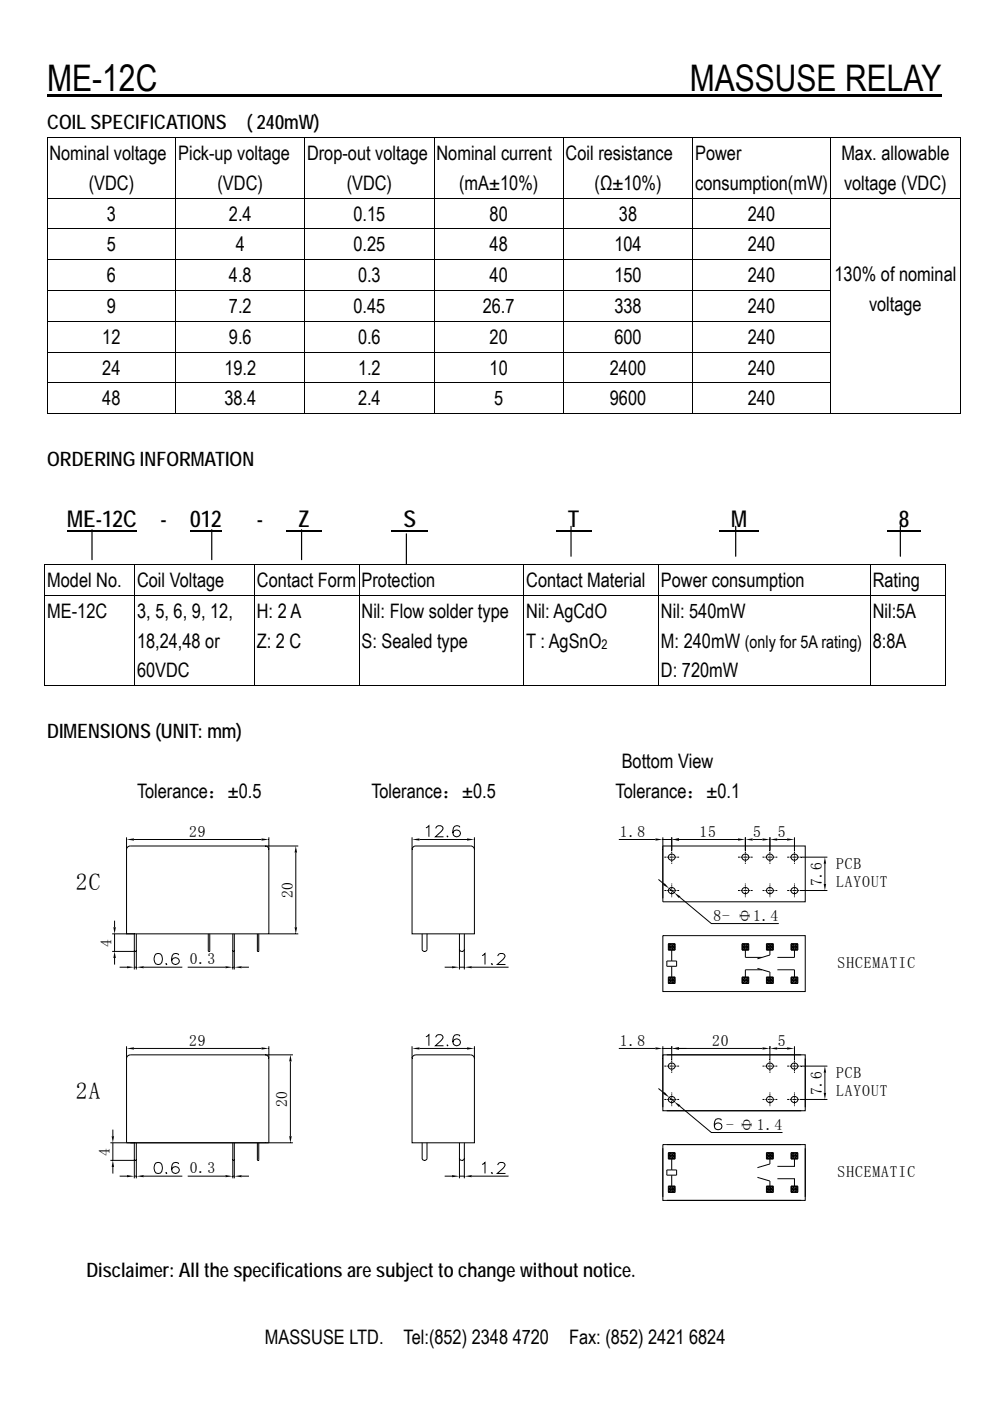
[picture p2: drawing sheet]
<svg xmlns="http://www.w3.org/2000/svg" width="210mm" height="297mm" viewBox="0 0 210 297" stroke-linecap="round" stroke-linejoin="round" font-family="sans-serif">
<g fill="#000">
<path d="M9.9 29.1h.2v.1h-.2zM10 20h189.7v.6h-189.7zM203.6 29.1h.2v.1h-.2zM176 48.5h.2v.1h-.2zM176 55h.2v.2h-.2zM203.6 48.5h.2v.1h-.2zM203.6 55h.2v.2h-.2zM176 61.5h.2v.2h-.2zM176 68h.2v.2h-.2zM176 74.6h.2v.1h-.2zM203.6 61.5h.2v.2h-.2zM203.6 68h.2v.2h-.2z"/>
<path d="M203.6 74.6h.2v.1h-.2zM176 81.1h.2v.2h-.2zM203.6 81.1h.2v.2h-.2zM203.6 87.6h.2v.2h-.2zM9.4 119.5h.2v.2h-.2zM200.4 119.5h.2v.2h-.2zM200.4 145.3h.2v.2h-.2z"/>
</g>
<g fill="none" stroke="#000" stroke-width=".21">
<path d="M9.9 29.1h193.9M10 29.2v12.7M37.3 29.2v12.7M64.6 29.2v12.7M92.1 29.2v12.7M119.5 29.2v12.7M147 29.2v12.7M176.1 29.2v12.7M203.7 29.2v12.7M9.9 42h193.9M9.9 48.5h166.1M9.9 55.1h166.1"/>
<path d="M10 42.1v6.4M10 48.6v6.4M10 55.2v6.3M37.3 42.1v6.4M37.3 48.6v6.4M37.3 55.2v6.3M64.6 42.1v6.4M64.6 48.6v6.4M64.6 55.2v6.3M92.1 42.1v6.4M92.1 48.6v6.4M92.1 55.2v6.3"/>
<path d="M119.5 42.1v6.4M119.5 48.6v6.4M119.5 55.2v6.3M147 42.1v6.4M147 48.6v6.4M147 55.2v6.3M176.1 42.1v6.4M176.1 48.6v6.4M176.1 55.2v6.3M203.7 42.1v6.4M203.7 48.6v6.4M203.7 55.2v6.3"/>
<path d="M9.9 68.1h166.1M9.9 74.7h166.1M10 61.7v6.3M10 68.2v6.4M10 74.7v6.4M37.3 61.7v6.3M37.3 68.2v6.4M37.3 74.7v6.4M64.6 61.7v6.3M64.6 68.2v6.4M64.6 74.7v6.4M92.1 61.7v6.3"/>
<path d="M92.1 68.2v6.4M92.1 74.7v6.4M119.5 61.7v6.3M119.5 68.2v6.4M119.5 74.7v6.4M147 61.7v6.3M147 68.2v6.4M147 74.7v6.4M176 61.6h-166.1M176.1 61.7v6.3M176.1 68.2v6.4M176.1 74.7v6.4"/>
<path d="M203.7 61.7v6.3M203.7 68.2v6.4M203.7 74.7v6.4M9.9 87.7h27.3M10 81.3v6.5M37.3 81.3v6.5M37.4 87.7h27.2M64.6 81.3v6.5M64.7 87.7h27.3M92.1 81.3v6.5M92.2 87.7h27.2M119.5 81.3v6.5"/>
<path d="M119.6 87.7h27.3M147 81.3v6.5M147.1 87.7h28.9M176 81.2h-166.1M176.1 81.3v6.5M176.2 87.7h27.4M203.7 81.3v6.5M9.4 119.6h191.2M9.5 119.7v6.4M28.6 119.7v6.4M54 119.7v6.4M76.2 119.7v6.4"/>
<path d="M111.1 119.7v6.4M139.7 119.7v6.4M184.6 119.7v6.4M200.5 119.7v6.4M9.4 126.2h191.2M9.5 126.2v19.3M28.6 126.2v19.3M54 126.2v19.3M76.2 126.2v19.3M111.1 126.2v19.3M139.7 126.2v19.3M184.6 126.2v19.3"/>
<path d="M200.5 126.2v19.3M9.4 145.4h19.1M28.7 145.4h25.2M54.1 145.4h22M76.3 145.4h34.7M111.2 145.4h28.4M139.8 145.4h44.8M184.7 145.4h15.7M26.8 177.5v2.6M28.4 178h27.1M56.2 179.4h.1a.75 .75 0 0 1 .7 .7M57 177.5v20.5"/>
<path d="M63.3 179.4h-35.7a.78 .78 0 0 0-.8 .7M87.4 177.5v2.6M89 178h10.1M90.3 175.5l.7-.4v2.3M92.5 175.6l.1-.3a.84 .84 0 0 1 1.4 .2l-.4 .8-1.2 1.1h1.7M94.9 177.2v.2l.2-.1M97.5 175.4a.77 .77 0 0 0-1.3 .1 1.31 1.31 0 0 0 .6 1.9 .75 .75 0 0 0 .8-.9 .75 .75 0 0 0-1.2-.4l-.3 .5M100.6 177.5v2.6M131.3 178h7.7M140.6 178h1.9M140.6 177.5v13.7h30.2v-11.8h-30.2M142.5 177.5v2.9"/>
<path d="M144 178h12.5M158.1 177.5v2.9M159.6 178h2.1M163.3 177.5v2.9M164.8 178h2.1M168.5 177.5v2.9M23.8 198h4.7v3.5l.2 .2M24.3 195.2v1.4M24.3 198v3.7M26.8 180.1v17.9h30.2M28.9 198v7.5M44.2 198l.1 3.7 .2-.1v-3.6"/>
<path d="M49.4 198v3.6l.2 .1 .1-.1M49.7 198v7.5M54.6 198l.1 3.7h.2v-3.7M57 198h6.3M62.7 180.8v15.8M87.4 180.1l.2-.5 .5-.2h11.8a.79 .79 0 0 1 .7 .7M87.4 180.1v17.9h13.2v-17.9M89.5 198v3.3a.52 .52 0 0 0 .6 .4 .52 .52 0 0 0 .5-.4v-3.3M97.5 198v3.3a.52 .52 0 0 0 .5 .4 .52 .52 0 0 0 .5-.4M98.5 198v7.5M139.7 186.5l1.1 .9M140.6 198.4h30.2v11.8h-30.2z"/>
<path d="M140.9 181.7h.4M140.9 188.8h.4M141.4 181.7h.1M141.4 188.8h.1M141.5 181.7h.4M141.5 188.8h.4M141.9 181.7h.1M141.9 188.8h.1M141.9 188.4l1.1 .9M142 181.7h.5M142 188.8h.5M142.5 180.5v.1"/>
<path d="M142.5 180.6v.4M142.5 181.1v.3M142.5 181.4v.1M142.5 181.5v.3M142.5 181.9v.1M142.5 182v.4M142.5 182.5v.3M142.5 182.9h.1M142.5 183v.2M142.5 187.3v.2M142.5 187.6h.1M142.5 187.7v.3"/>
<path d="M142.5 188v.4M142.5 188.5v.1M142.5 188.6v.3M142.5 189h.1M142.5 189.1v.3M142.5 189.5v.4M142.5 189.9v.1M142.5 190.1v.1M142.6 181.7h.3M142.6 188.8h.3M143 181.7h.1M143 188.8h.1"/>
<path d="M143.1 181.7h.3M143.1 188.8h.3M143.5 181.7h.1M143.5 188.8h.1M143.6 181.7h.4M143.6 188.8h.4M144.1 190.2l6.8 5.6h14.3M156.5 188.8h.4M156.5 181.7h.4M157 188.8h.1M157 181.7h.1M157.1 188.8h.4"/>
<path d="M157.1 181.7h.4M157.5 188.8h.1M157.5 181.7h.1M157.7 188.8h.4M157.7 181.7h.4M158.1 187.3v.2M158.1 187.6h.1M158.1 187.7v.3M158.1 188v.4M158.1 188.5v.1M158.1 188.6v.3M158.1 189h.1"/>
<path d="M158.1 189.1v.3M158.1 189.5v.4M158.1 189.9v.1M158.1 190.1v.1M158.1 180.5v.1M158.1 180.6v.4M158.1 181.1v.3M158.1 181.4v.1M158.1 181.5v.3M158.1 181.9v.1M158.1 182v.4M158.1 182.5v.3"/>
<path d="M158.1 182.9h.1M158.1 183v.2M158.2 181.7h.3M158.2 188.8h.3M158.6 181.7h.1M158.6 188.8h.1M158.7 181.7h.3M158.7 188.8h.3M159.1 181.7h.5M159.1 188.8h.5M161.7 188.8h.4M161.7 181.7h.4"/>
<path d="M162.2 188.8h.1M162.2 181.7h.1M162.3 188.8h.5M162.3 181.7h.5M162.9 188.8h.3M162.9 181.7h.3M163.3 188.8h.1M163.3 181.7h.1M163.3 187.3v.2M163.3 187.6h.1M163.3 187.7v.3M163.3 188v.4"/>
<path d="M163.3 188.5v.1M163.3 188.6v.3M163.3 189h.1M163.3 189.1v.3M163.3 189.5v.4M163.3 189.9v.1M163.3 190.1v.1M163.3 180.5v.1M163.3 180.6v.4M163.3 181.1v.3M163.3 181.4v.1M163.3 181.5v.3"/>
<path d="M163.3 181.9v.1M163.3 182v.4M163.3 182.5v.3M163.3 182.9h.1M163.3 183v.2M163.4 188.8h.3M163.4 181.7h.3M163.8 188.8h.5M163.8 181.7h.5M164.3 188.8h.1M164.3 181.7h.1M164.5 188.8h.4"/>
<path d="M164.5 181.7h.4M167 188.8h.5M167 181.7h.5M167.6 188.8h.3M167.6 181.7h.3M167.9 188.8h.1M167.9 181.7h.1M168.1 188.8h.3M168.1 181.7h.3M168.5 188.8h.4M168.5 181.7h.4M168.5 187.3v.2"/>
<path d="M168.5 187.6h.1M168.5 187.7v.3M168.5 188v.4M168.5 188.5v.1M168.5 188.6v.3M168.5 189h.1M168.5 189.1v.3M168.5 189.5v.4M168.5 189.9v.1M168.5 190.1v.1M168.5 180.5v.1M168.5 180.6v.4"/>
<path d="M168.5 181.1v.3M168.5 181.4v.1M168.5 181.5v.3M168.5 181.9v.1M168.5 182v.4M168.5 182.5v.3M168.5 182.9h.1M168.5 183v.2M169 188.8h.1M169 181.7h.1M169.1 188.8h.4M169.1 181.7h.4"/>
<path d="M169.5 188.8h.1M169.5 181.7h.1M175 183.1v4.3M175.5 181.7h-5.8M175.5 188.8h-5.8M23.8 201.7h4.9M24.3 203.1v1.4M25.4 205.1h1.5M28.5 205.1h.4M28.5 201.5v4M28.9 201.5l-.2 .2M30.5 205.1h8.2"/>
<path d="M33.1 202.3a.91 .91 0 0 1 1.2 .3 1.41 1.41 0 0 1-.6 1.9h-.3a1.38 1.38 0 0 1-.3-2.2zM35.3 204.3l-.1 .1 .1 .1 .1-.1M37.9 202.5a.79 .79 0 0 0-1.4 .1 1.28 1.28 0 0 0 .7 1.9 .76 .76 0 0 0 .8-1 .76 .76 0 0 0-1.2-.3l-.4 .5M39.8 205.1h8M49.4 205.1h.3M49.4 201.6v3.9M51.2 205.1h1.6M90.3 219.8l.7-.4v2.3M92.5 219.9l.1-.3a.84 .84 0 0 1 1.4 .2l-.4 .8-1.2 1.1h1.7M94.3 205.1h1.6M97.5 205.1h1M97.5 201.3v4.2"/>
<path d="M97.5 219.7a.77 .77 0 0 0-1.3 .1 1.31 1.31 0 0 0 .6 1.9 .78 .78 0 0 0 .8-.7 .78 .78 0 0 0-.7-.8 .78 .78 0 0 0-.8 .7M100.1 205.1h7.8M102.3 202.6l.6-.4v2.3M104.4 204.3l-.2 .1 .2 .1 .1-.1M105.6 202.7l.1-.3a.84 .84 0 0 1 1.4 .2l-.4 .8-1.2 1.1h1.7M141.4 203.8h2.1v1.1h-2.1zM141.8 200.1h1.4v1.3h-1.4zM141.8 207.2h1.4v1.3h-1.4zM142.5 201.4v2.4M142.5 204.9v2.3M157.4 200.1h1.4v1.3h-1.4zM157.4 207.2h1.4v1.3h-1.4z"/>
<path d="M158.1 201.4v1.6h3.5M160.7 205.3l2.6 .8v1.1M161.6 205.6h-3.5v1.6M162.6 200.1h1.4v1.3h-1.4zM162.6 207.2h1.4v1.3h-1.4zM163.3 201.4v1.1l-2.6 .8M164.9 205.6h3.6v1.6M167.8 200.1h1.4v1.3h-1.4zM167.8 207.2h1.4v1.3h-1.4zM168.5 201.4v1.6h-3.6M23.9 239.5v1.4M26.8 221.8v20.5"/>
<path d="M28.4 222.3h27.1M56.2 223.6l.1 .1a.75 .75 0 0 1 .7 .7M57 221.8v20.5M61.6 225v15.9M62.1 223.6l-34.5 .1a.78 .78 0 0 0-.8 .7M87.4 221.8v2.6M87.4 224.4l.2-.5 .6-.3 11.7 .1a.79 .79 0 0 1 .7 .7M87.4 224.4v17.9h13.2v-17.9M89 222.3h10.1M94.9 221.5v.2l.2-.1M100.6 221.8v2.6M131.3 222.3h7.7"/>
<path d="M139.7 230.8l1.1 .9M140.6 222.3h1.9M140.6 223.6h30.2v11.9h-30.2zM140.6 221.8v13M140.9 226h.4M140.9 233.1h.4M141.4 226h.1M141.4 233.1h.1M141.4 223.6h28.5M141.4 235.5h28.5M141.5 226h.4M141.5 233.1h.4"/>
<path d="M141.9 225.6a.71 .71 0 0 1 1-.1 .71 .71 0 0 1 .1 1 .71 .71 0 0 1-1.1 0l-.1-.4zM141.9 226h.1M141.9 233.1h.1M141.9 232.7l1.1 .9M142 226h.5M142 233.1h.5M142.5 221.8v3.4M142.5 225.3h.1M142.5 225.4v.4M142.5 225.8v.3M142.5 226.2v.5M142.5 226.8v.4"/>
<path d="M142.5 227.3v.2M142.5 231.6v.2M142.5 231.9h.1M142.5 232v.3M142.5 232.3v.1M142.5 232.5v.2M142.5 232.8v.1M142.5 232.9v.3M142.5 233.3h.1M142.5 233.4v.3M142.5 233.8h.1M142.5 233.9v.3"/>
<path d="M142.5 234.2v.1M142.5 234.4v.1M142.6 226h.3M142.6 233.1h.3M143 226h.1M143 233.1h.1M143.1 226h.3M143.1 233.1h.3M143.5 226h.1M143.5 233.1h.1M143.6 226h.4M143.6 233.1h.4"/>
<path d="M144 222.3h17.7M144.1 234.5l6.8 5.6h15.1M153 237.5a.79 .79 0 0 0-1.4 .1 1.58 1.58 0 0 0 .3 1.8 .79 .79 0 0 0 1.1-.2 .79 .79 0 0 0-.3-1.1 .79 .79 0 0 0-1.1 .3l-.1 .3M161.7 233.1h.4M161.7 226h.4M162.2 233.1h.1M162.2 226h.1M162.3 233.1h.5M162.3 226h.5M162.8 232.6a.72 .72 0 0 1 1.1 .2 .72 .72 0 0 1-.3 1 .72 .72 0 0 1-1-.5v-.3zM162.9 233.1h.3M162.9 226h.3"/>
<path d="M163.3 233.1h.1M163.3 226h.1M163.3 231.6v.2M163.3 231.9h.1M163.3 232v.3M163.3 232.3v.1M163.3 232.5v.2M163.3 232.8v.1M163.3 232.9v.3M163.3 233.3h.1M163.3 233.4v.3M163.3 233.8h.1"/>
<path d="M163.3 233.9v.3M163.3 234.2v.1M163.3 234.4v.1M163.3 221.8v3.4M163.3 225.3h.1M163.3 225.4v.4M163.3 225.8v.3M163.3 226.2v.5M163.3 226.8v.4M163.3 227.3v.2M163.4 233.1h.3M163.4 226h.3"/>
<path d="M163.8 233.1h.5M163.8 226h.5M164.3 233.1h.1M164.3 226h.1M164.5 233.1h.4M164.5 226h.4M164.8 222.3h2.1M167 233.1h.5M167 226h.5M167.6 233.1h.3M167.6 226h.3M167.9 233.1h.1"/>
<path d="M167.9 226h.1M168.1 233.1h.3M168.1 226h.3M168.5 233.1h.4M168.5 226h.4M168.5 231.6v.2M168.5 231.9h.1M168.5 232v.3M168.5 232.3v.1M168.5 232.5v.2M168.5 232.8v.1M168.5 232.9v.3"/>
<path d="M168.5 233.3h.1M168.5 233.4v.3M168.5 233.8h.1M168.5 233.9v.3M168.5 234.2v.1M168.5 234.4v.1M168.5 221.8v3.4M168.5 225.3h.1M168.5 225.4v.4M168.5 225.8v.3M168.5 226.2v.5M168.5 226.8v.4"/>
<path d="M168.5 227.3v.2M169 233.1h.1M169 226h.1M169.1 233.1h.4M169.1 226h.4M169.5 233.1h.1M169.5 226h.1M169.7 233.1h5.8M169.7 226h5.8M170.8 224.4v10.4M175 227.4v4.3M23.4 246h5.3"/>
<path d="M23.4 242.3h38.7M23.9 242.3v3.7M23.9 247.4v1.4M25.4 249.4h1.5M28.5 242.3v3.5l.2 .2M28.5 249.4h.4M28.5 245.8v4M28.9 242.3v7.5M28.9 245.8l-.2 .2M30.5 249.4h8.2M33.1 246.6a.93 .93 0 0 1 1.2 .3 1.76 1.76 0 0 1-.2 1.8 .89 .89 0 0 1-1.3-.4 1.66 1.66 0 0 1 .3-1.7zM35.3 248.6l-.1 .1 .1 .1 .1-.1"/>
<path d="M37.9 246.8a.81 .81 0 0 0-1.4 .1 1.3 1.3 0 0 0 .7 1.9 .76 .76 0 0 0 .8-1 .76 .76 0 0 0-1.2-.3l-.4 .5M39.8 249.4h8M49.4 242.3v3.6l.2 .1 .1-.1M49.4 249.4h.3M49.4 245.9v3.9M49.7 242.3v7.5M51.2 249.4h1.6M54.6 242.3l.1 3.7h.2v-3.7M89.5 242.3v3.3l.3 .4a.55 .55 0 0 0 .8-.4v-3.3M94.3 249.4h1.6M97.5 245.6v4.2M97.5 249.4h1"/>
<path d="M97.5 242.3v3.3a.52 .52 0 0 0 .5 .4 .52 .52 0 0 0 .5-.4M98.5 242.3v7.5M100.1 249.4h7.8M102.3 246.9l.6-.4v2.3M104.4 248.6l-.2 .1 .2 .1 .1-.1M105.6 247l.1-.3a.85 .85 0 0 1 1.4 .2l-.4 .8-1.2 1.1h1.7M140.6 242.7h30.2v11.8h-30.2zM140.6 243.4v10.4M141.4 248.1h2.1v1.1h-2.1zM141.4 242.7h28.5M141.4 254.5h28.5M141.8 244.4h1.4v1.3h-1.4z"/>
<path d="M141.8 251.5h1.4v1.3h-1.4zM142.5 245.7v2.4M142.5 249.2v2.3M160.7 249.6l2.6 .8v1.1M162.6 244.4h1.4v1.3h-1.4zM162.6 251.5h1.4v1.3h-1.4zM163.3 245.7v1.1l-2.6 .8M164.9 249.9h3.6v1.6M167.8 244.4h1.4v1.3h-1.4zM167.8 251.5h1.4v1.3h-1.4zM168.5 245.7v1.6h-3.6M170.8 243.4v10.4"/>
<circle cx="142.5" cy="181.7" r=".68"/>
<circle cx="142.5" cy="188.8" r=".68"/>
<circle cx="158.1" cy="181.7" r=".68"/>
<circle cx="158.1" cy="188.8" r=".68"/>
<circle cx="163.3" cy="188.8" r=".71"/>
<circle cx="163.3" cy="181.7" r=".69"/>
<circle cx="168.5" cy="188.9" r=".7"/>
<circle cx="168.5" cy="181.8" r=".7"/>
<circle cx="142.5" cy="233.1" r=".68"/>
<circle cx="163.3" cy="226" r=".71"/>
<circle cx="168.5" cy="233.2" r=".7"/>
<circle cx="168.5" cy="226.1" r=".7"/>
</g>
<path d="M14.2 112.5h14.9M40.3 112.5h6.8M60.8 112.5h7.4M83.1 112.5h7.6M118 112.5h7.4M152.6 112.5h8.4M188.2 112.5h7.2" fill="none" stroke="#000" stroke-width=".36"/>
<g fill="#000">
<path d="M26.8 178l1.6-.2v.4zM55.5 177.8l1.5 .2-1.5 .2zM87.4 178l1.6-.2v.4zM99.1 177.8l1.5 .2-1.5 .2zM139 177.8l1.6 .2-1.6 .2zM142.5 178l1.5-.2v.4zM156.5 177.8l1.6 .2-1.6 .2zM158.1 178l1.5-.2v.4zM161.7 177.8l1.6 .2-1.6 .2zM163.3 178l1.5-.2v.4zM166.9 177.8l1.6 .2-1.6 .2zM24 196.6h.6l-.3 1.4z"/>
<path d="M62.7 179.4l.3 1.4h-.5zM62.5 196.6h.5l-.3 1.4zM140.6 187.6l.4-.3 .9 1.1zM143 189.3l1.3 .8-.3 .3zM175 181.7l.2 1.4h-.5zM174.7 187.4h.5l-.2 1.4zM24.3 201.7l.3 1.4h-.6zM26.9 204.9l1.6 .2-1.6 .2zM28.9 205.1l1.6-.2v.4zM47.8 204.9l1.6 .2-1.6 .2zM49.7 205.1l1.5-.2v.4zM95.9 204.9l1.6 .2-1.6 .2z"/>
<path d="M98.5 205.1l1.6-.2v.4zM141.8 200.1h.7zM141.8 200.1l.7 .7h-.7zM141.8 200.1h.7v.7zM141.8 200.8h.7zM141.8 200.8l.7 .6h-.7zM141.8 200.8h.7v.6zM141.8 201.4h.7zM141.8 207.2h.7zM141.8 207.2l.7 .6h-.7zM141.8 207.2h.7v.6zM141.8 207.8h.7z"/>
<path d="M141.8 207.8l.7 .7h-.7zM141.8 207.8h.7v.7zM141.8 208.5h.7zM142.5 200.1h.7zM142.5 200.1l.7 .7h-.7zM142.5 200.1h.7v.7zM142.5 200.8h.7zM142.5 200.8l.7 .6h-.7zM142.5 200.8h.7v.6zM142.5 201.4h.7zM142.5 207.2h.7zM142.5 207.2l.7 .6h-.7z"/>
<path d="M142.5 207.2h.7v.6zM142.5 207.8h.7zM142.5 207.8l.7 .7h-.7zM142.5 207.8h.7v.7zM142.5 208.5h.7zM157.4 200.1h.7zM157.4 200.1l.7 .7h-.7zM157.4 200.1h.7v.7zM157.4 200.8h.7zM157.4 200.8l.7 .6h-.7zM157.4 200.8h.7v.6zM157.4 201.4h.7z"/>
<path d="M157.4 207.2h.7zM157.4 207.2l.7 .6h-.7zM157.4 207.2h.7v.6zM157.4 207.8h.7zM157.4 207.8l.7 .7h-.7zM157.4 207.8h.7v.7zM157.4 208.5h.7zM158.1 200.1h.7zM158.1 200.1l.7 .7h-.7zM158.1 200.1h.7v.7zM158.1 200.8h.7zM158.1 200.8l.7 .6h-.7z"/>
<path d="M158.1 200.8h.7v.6zM158.1 201.4h.7zM158.1 207.2h.7zM158.1 207.2l.7 .6h-.7zM158.1 207.2h.7v.6zM158.1 207.8h.7zM158.1 207.8l.7 .7h-.7zM158.1 207.8h.7v.7zM158.1 208.5h.7zM162.6 200.1h.7zM162.6 200.1l.7 .7h-.7zM162.6 200.1h.7v.7z"/>
<path d="M162.6 200.8h.7zM162.6 200.8l.7 .6h-.7zM162.6 200.8h.7v.6zM162.6 201.4h.7zM162.6 207.2h.7zM162.6 207.2l.7 .6h-.7zM162.6 207.2h.7v.6zM162.6 207.8h.7zM162.6 207.8l.7 .7h-.7zM162.6 207.8h.7v.7zM162.6 208.5h.7zM163.3 200.1h.7z"/>
<path d="M163.3 200.1l.7 .7h-.7zM163.3 200.1h.7v.7zM163.3 200.8h.7zM163.3 200.8l.7 .6h-.7zM163.3 200.8h.7v.6zM163.3 201.4h.7zM163.3 207.2h.7zM163.3 207.2l.7 .6h-.7zM163.3 207.2h.7v.6zM163.3 207.8h.7zM163.3 207.8l.7 .7h-.7zM163.3 207.8h.7v.7z"/>
<path d="M163.3 208.5h.7zM167.8 200.1h.7zM167.8 200.1l.7 .7h-.7zM167.8 200.1h.7v.7zM167.8 200.8h.7zM167.8 200.8l.7 .6h-.7zM167.8 200.8h.7v.6zM167.8 201.4h.7zM167.8 207.2h.7zM167.8 207.2l.7 .6h-.7zM167.8 207.2h.7v.6zM167.8 207.8h.7z"/>
<path d="M167.8 207.8l.7 .7h-.7zM167.8 207.8h.7v.7zM167.8 208.5h.7zM168.5 200.1h.7zM168.5 200.1l.7 .7h-.7zM168.5 200.1h.7v.7zM168.5 200.8h.7zM168.5 200.8l.7 .6h-.7zM168.5 200.8h.7v.6zM168.5 201.4h.7zM168.5 207.2h.7zM168.5 207.2l.7 .6h-.7z"/>
<path d="M168.5 207.2h.7v.6zM168.5 207.8h.7zM168.5 207.8l.7 .7h-.7zM168.5 207.8h.7v.7zM168.5 208.5h.7zM26.8 222.3l1.6-.2v.4zM55.5 222.1l1.5 .2-1.5 .2zM61.6 223.6l.3 1.4h-.6zM87.4 222.3l1.6-.2v.4zM99.1 222.1l1.5 .2-1.5 .2zM139 222.1l1.6 .2-1.6 .2zM140.6 231.9l.4-.4 .9 1.2z"/>
<path d="M142.5 222.3l1.5-.2v.4zM143 233.6l1.3 .7-.3 .4zM161.7 222.1l1.6 .2-1.6 .2zM163.3 222.3l1.5-.2v.4zM166.9 222.1l1.6 .2-1.6 .2zM175 226l.2 1.4h-.5zM174.7 231.7h.5l-.2 1.4zM23.7 240.9h.5l-.3 1.4zM23.9 246l.3 1.4h-.5zM26.9 249.1l1.6 .3-1.6 .2zM28.9 249.4l1.6-.3v.5zM47.8 249.1l1.6 .3-1.6 .2z"/>
<path d="M49.7 249.4l1.5-.3v.5zM61.3 240.9h.6l-.3 1.4zM95.9 249.1l1.6 .3-1.6 .2zM98.5 249.4l1.6-.3v.5zM141.8 244.4h.7zM141.8 244.4l.7 .6h-.7zM141.8 244.4h.7v.6zM141.8 245h.7zM141.8 245l.7 .7h-.7zM141.8 245h.7v.7zM141.8 245.7h.7zM141.8 251.5h.7z"/>
<path d="M141.8 251.5l.7 .6h-.7zM141.8 251.5h.7v.6zM141.8 252.1h.7zM141.8 252.1l.7 .7h-.7zM141.8 252.1h.7v.7zM141.8 252.8h.7zM142.5 244.4h.7zM142.5 244.4l.7 .6h-.7zM142.5 244.4h.7v.6zM142.5 245h.7zM142.5 245l.7 .7h-.7zM142.5 245h.7v.7z"/>
<path d="M142.5 245.7h.7zM142.5 251.5h.7zM142.5 251.5l.7 .6h-.7zM142.5 251.5h.7v.6zM142.5 252.1h.7zM142.5 252.1l.7 .7h-.7zM142.5 252.1h.7v.7zM142.5 252.8h.7zM162.6 244.4h.7zM162.6 244.4l.7 .6h-.7zM162.6 244.4h.7v.6zM162.6 245h.7z"/>
<path d="M162.6 245l.7 .7h-.7zM162.6 245h.7v.7zM162.6 245.7h.7zM162.6 251.5h.7zM162.6 251.5l.7 .6h-.7zM162.6 251.5h.7v.6zM162.6 252.1h.7zM162.6 252.1l.7 .7h-.7zM162.6 252.1h.7v.7zM162.6 252.8h.7zM163.3 244.4h.7zM163.3 244.4l.7 .6h-.7z"/>
<path d="M163.3 244.4h.7v.6zM163.3 245h.7zM163.3 245l.7 .7h-.7zM163.3 245h.7v.7zM163.3 245.7h.7zM163.3 251.5h.7zM163.3 251.5l.7 .6h-.7zM163.3 251.5h.7v.6zM163.3 252.1h.7zM163.3 252.1l.7 .7h-.7zM163.3 252.1h.7v.7zM163.3 252.8h.7z"/>
<path d="M167.8 244.4h.7zM167.8 244.4l.7 .6h-.7zM167.8 244.4h.7v.6zM167.8 245h.7zM167.8 245l.7 .7h-.7zM167.8 245h.7v.7zM167.8 245.7h.7zM167.8 251.5h.7zM167.8 251.5l.7 .6h-.7zM167.8 251.5h.7v.6zM167.8 252.1h.7zM167.8 252.1l.7 .7h-.7z"/>
<path d="M167.8 252.1h.7v.7zM167.8 252.8h.7zM168.5 244.4h.7zM168.5 244.4l.7 .6h-.7zM168.5 244.4h.7v.6zM168.5 245h.7zM168.5 245l.7 .7h-.7zM168.5 245h.7v.7zM168.5 245.7h.7zM168.5 251.5h.7zM168.5 251.5l.7 .6h-.7zM168.5 251.5h.7v.6z"/>
<path d="M168.5 252.1h.7zM168.5 252.1l.7 .7h-.7zM168.5 252.1h.7v.7zM168.5 252.8h.7z"/>
</g>
<path d="M18.3 266.1h2.5v5.6h-2.5z" fill="#fff"/>
<path d="M19.5 112.3v6.4M44.9 112.3v6.4M64 112.3v6.4M86.2 113.2v6.3M121.1 111.6v6.3M156 111.6v6.3M191 111.6v6.3" fill="none" stroke="#000" stroke-width=".25"/>
<g font-size="7.8">
<text x="10" y="19.2">ME-12C</text>
<text x="146.3" y="19.2">MASSUSE RELAY</text>
</g>
<g font-size="5">
<text x="16.1" y="188.8">2C</text>
<text x="16.1" y="233.1">2A</text>
</g>
<g font-size="4.9">
<text x="14.2" y="111.8">ME-12C</text>
<text x="34" y="111.8">-</text>
<text x="40.3" y="111.8">012</text>
<text x="54.5" y="111.8">-</text>
<text x="63.3" y="111.8">Z</text>
<text x="85.6" y="111.8">S</text>
<text x="120.4" y="111.8">T</text>
<text x="155.1" y="111.8">M</text>
<text x="190.7" y="111.8">8</text>
</g>
<g font-size="4.2">
<text x="10" y="27.4">COIL SPECIFICATIONS</text>
<text x="52.3" y="27.4">( 240mW</text>
<text x="66.6" y="27.4">)</text>
<text x="10.5" y="33.9">Nominal voltage</text>
<text x="37.8" y="33.9">Pick-up voltage</text>
<text x="65.1" y="33.9">Drop-out voltage</text>
<text x="92.6" y="33.9">Nominal current</text>
<text x="120" y="33.9">Coil resistance</text>
<text x="147.4" y="33.9">Power</text>
<text x="178.5" y="33.9">Max. allowable</text>
<text x="18.8" y="40.3">(VDC)</text>
<text x="46.1" y="40.3">(VDC)</text>
<text x="73.5" y="40.3">(VDC)</text>
<text x="97.4" y="40.3">(mA±10%)</text>
<text x="126.1" y="40.3">(Ω±10%)</text>
<text x="147.4" y="40.3">consumption(mW)</text>
<text x="179" y="40.3">voltage (VDC)</text>
<text x="22.7" y="46.8">3</text>
<text x="48.6" y="46.8">2.4</text>
<text x="75" y="46.8">0.15</text>
<text x="103.8" y="46.8">80</text>
<text x="131.3" y="46.8">38</text>
<text x="158.6" y="46.8">240</text>
<text x="22.7" y="53.3">5</text>
<text x="50" y="53.3">4</text>
<text x="75" y="53.3">0.25</text>
<text x="103.9" y="53.3">48</text>
<text x="130.3" y="53.3">104</text>
<text x="158.6" y="53.3">240</text>
<text x="22.7" y="59.9">6</text>
<text x="48.6" y="59.9">4.8</text>
<text x="75.9" y="59.9">0.3</text>
<text x="103.8" y="59.9">40</text>
<text x="130.3" y="59.9">150</text>
<text x="158.6" y="59.9">240</text>
<text x="177" y="59.5">130% of nominal</text>
<text x="184.3" y="65.8">voltage</text>
<text x="22.7" y="66.4">9</text>
<text x="48.6" y="66.4">7.2</text>
<text x="75" y="66.4">0.45</text>
<text x="102.4" y="66.4">26.7</text>
<text x="130.3" y="66.4">338</text>
<text x="158.6" y="66.4">240</text>
<text x="21.7" y="72.9">12</text>
<text x="48.6" y="72.9">9.6</text>
<text x="75.9" y="72.9">0.6</text>
<text x="103.8" y="72.9">20</text>
<text x="130.3" y="72.9">600</text>
<text x="158.6" y="72.9">240</text>
<text x="21.7" y="79.4">24</text>
<text x="47.6" y="79.4">19.2</text>
<text x="75.9" y="79.4">1.2</text>
<text x="103.8" y="79.4">10</text>
<text x="129.4" y="79.4">2400</text>
<text x="158.6" y="79.4">240</text>
<text x="21.7" y="86">48</text>
<text x="47.6" y="86">38.4</text>
<text x="75.9" y="86">2.4</text>
<text x="104.8" y="86">5</text>
<text x="129.4" y="86">9600</text>
<text x="158.6" y="86">240</text>
<text x="10" y="98.8">ORDERING INFORMATION</text>
<text x="10" y="124.4">Model No.</text>
<text x="29.1" y="124.4">Coil Voltage</text>
<text x="54.5" y="124.4">Contact Form</text>
<text x="76.7" y="124.4">Protection</text>
<text x="111.6" y="124.4">Contact Material</text>
<text x="140.2" y="124.4">Power consumption</text>
<text x="185.1" y="124.4">Rating</text>
<text x="10" y="130.9">ME-12C</text>
<text x="29.1" y="130.9">3, 5, 6, 9, 12,</text>
<text x="54.5" y="130.9">H: 2 A</text>
<text x="76.7" y="130.9">Nil: Flow solder type</text>
<text x="111.6" y="130.9">Nil: AgCdO</text>
<text x="140.2" y="130.9">Nil: 540mW</text>
<text x="185.1" y="130.9">Nil:5A</text>
<text x="29.1" y="137.3">18,24,48 or</text>
<text x="54.5" y="137.3">Z: 2 C</text>
<text x="76.7" y="137.3">S: Sealed type</text>
<text x="111.6" y="137.3">T : AgSnO</text>
<text x="140.2" y="137.3">M: 240mW</text>
<text x="185.1" y="137.3">8:8A</text>
<text x="29.1" y="143.6">60VDC</text>
<text x="140.2" y="143.6">D: 720mW</text>
<text x="10" y="156.5">DIMENSIONS (UNIT: mm)</text>
<text x="131.9" y="162.9">Bottom View</text>
<text x="29.1" y="169.2">Tolerance：±0.5</text>
<text x="78.8" y="169.2">Tolerance：±0.5</text>
<text x="130.6" y="169.2">Tolerance：±0.1</text>
<text x="18.3" y="270.8">Disclaimer: All the specifications aresubject to change w</text>
<text x="113" y="270.8">ithout notice.</text>
<text x="56.2" y="285">MASSUSE LTD.</text>
<text x="85.6" y="285">Tel:(852) 2348 4720</text>
<text x="120.7" y="285">Fax: (852) 2421 6824</text>
</g>
<text font-size="3.7" x="158" y="137.3">(only for 5A rating)</text>
<g font-size="3.3">
<text x="40.1" y="177.4">29</text>
<text x="131.5" y="177.4">1. 8</text>
<text x="148.3" y="177.4">15</text>
<text x="159.8" y="177.4">5</text>
<text x="165" y="177.4">5</text>
<text x="177.3" y="184.3">PCB</text>
<text x="62.1" y="190.4" transform="rotate(-90 62.1 190.4)">20</text>
<text x="174.3" y="187.8" transform="rotate(-90 174.3 187.8)">7. 6</text>
<text x="177.3" y="188.1">LAYOUT</text>
<text x="151.4" y="195.2">8-</text>
<text x="156.7" y="192.5" transform="rotate(90 156.7 192.5)">Φ</text>
<text x="159.8" y="195.2">1. 4</text>
<text x="23.6" y="200.7" transform="rotate(-90 23.6 200.7)">4</text>
<text x="40.3" y="204.5">0. 3</text>
<text x="177.7" y="205.2">SHCEMATIC</text>
<text x="40.1" y="221.7">29</text>
<text x="131.5" y="221.7">1. 8</text>
<text x="151" y="221.7">20</text>
<text x="165" y="221.7">5</text>
<text x="174.3" y="232.1" transform="rotate(-90 174.3 232.1)">7. 6</text>
<text x="177.3" y="228.6">PCB</text>
<text x="177.3" y="232.4">LAYOUT</text>
<text x="60.9" y="234.7" transform="rotate(-90 60.9 234.7)">20</text>
<text x="154" y="239.5">-</text>
<text x="157.1" y="236.9" transform="rotate(90 157.1 236.9)">Φ</text>
<text x="160.5" y="239.5">1. 4</text>
<text x="23.3" y="245" transform="rotate(-90 23.3 245)">4</text>
<text x="40.3" y="248.8">0. 3</text>
<text x="177.7" y="249.5">SHCEMATIC</text>
</g>
<text font-size="2.8" x="127.6" y="137.6">2</text>
</svg>
